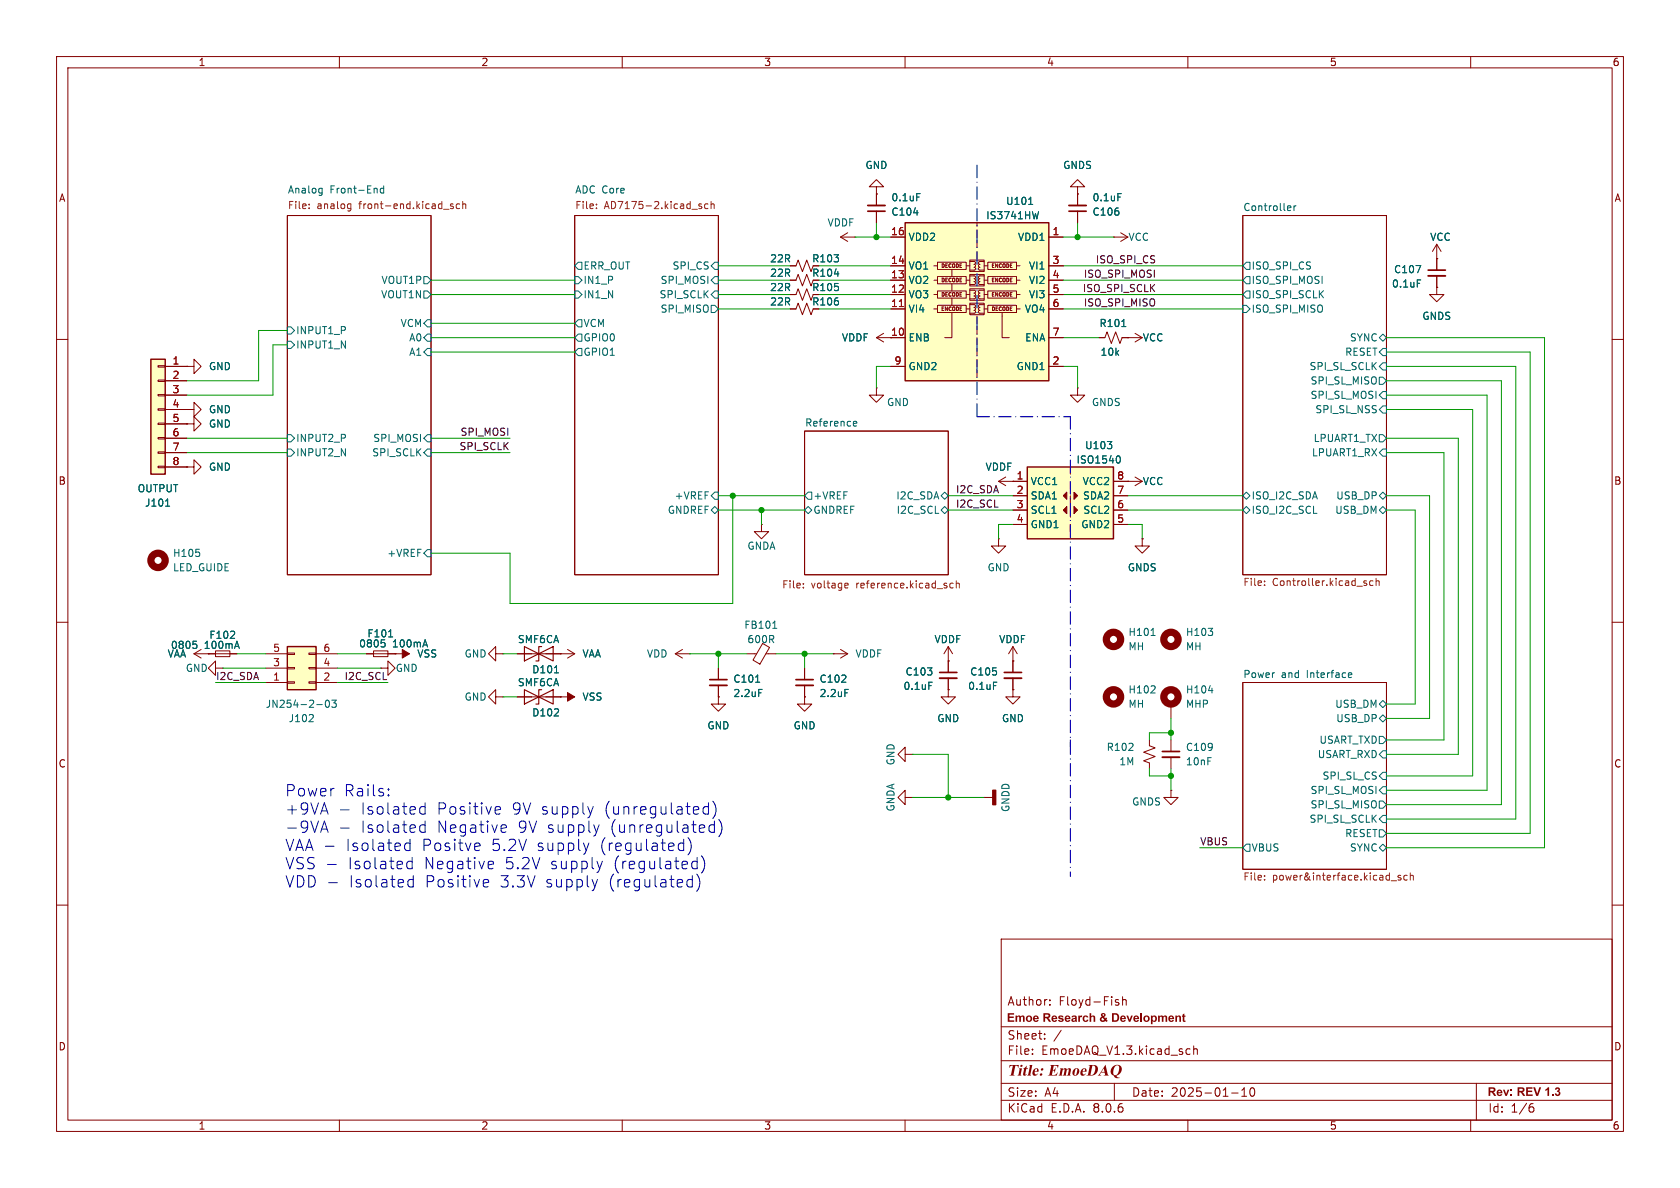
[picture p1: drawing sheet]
<svg xmlns="http://www.w3.org/2000/svg" width="297mm" height="210mm" viewBox="0 0 297 210" stroke-linecap="round" stroke-linejoin="round" font-family="sans-serif">
<g fill="none" stroke="#840000" stroke-width=".18">
<path d="M10 10h277v190h-277zM12 12h273v186h-273zM60 10v2M110 10v2M160 10v2M210 10v2M260 10v2M50.8 38.1h25.4v63.5h-25.4zM101.6 38.1h25.4v63.5h-25.4zM154.9 33h-1.2l1.2-1.2 1.3 1.2h-1.3v1.3M154.9 34.3h.1M190.5 34.3v2"/>
<path d="M190.5 37.3v2.1M219.7 38.1h25.4v63.5h-25.4zM10 60h2M285 60h2M142.2 76.2h25.4v25.4h-25.4zM10 110h2M285 110h2M219.7 120.7h25.4v33h-25.4zM10 160h2M285 160h2M177 166h108v32h-108zM185.6 177.6v.1"/>
<path d="M185.6 176.8v.1M197.4 177.2l.3 .1 .1 .2-.2 .2h-.3M197.4 176.7l.3 .1M198.5 176.8l.2-.1 .3 .1 .1 .9M198.5 176.2v1.5M60 198v2M110 198v2M160 198v2M177 194.5h108M177 191.5h108M177 187.5h108M177 181.5h108"/>
<path d="M182.5 186.3v.1M182.5 185.5v.1M184.7 183.6v.1M184.7 182.8v.1M187.6 182.1l-1.3 2M197 191.5v3M210 185.4l.4 .1M210 198v2M210.4 186.3l-.4 .1M211 185.5l.2-.1 .4 .1 .1 .9M211 184.9v1.5M217.7 193.2h1.2"/>
<path d="M219.5 193.8h.9M219.5 192.7l.5-.4v1.5M221.2 192.4l.1-.1a.81 .81 0 0 1 .6 .6 .81 .81 0 0 1-.3 .8l-.1 .1a.81 .81 0 0 1-.6-.6 .81 .81 0 0 1 .3-.8zM260 198v2M261 191.5v6.5M270.6 195.7h.3l.3 .3-.1 .5-.5 .1M271 195.1l-.4 .1"/>
</g>
<g fill="none" stroke="#006464" stroke-width=".18">
<path d="M56.6 33.3h.3M56.9 33.3v1l-.2 .2M56.9 34.1h-.3M67.8 33.3h-.3l-.3 .2 .1 .6h.5M67.8 32.9v1.2M197.6 34.2h.6M227.8 36.4h.4v.3l-.6 .1M228.2 37.2h-.4M228.8 36.4v.8M229.1 36.4l-.3 .2M50.8 57.8h.6l.7 .6-.7 .7h-.6zM74.9 48.9h.7l.6 .6-.6 .7h-.7z"/>
<path d="M74.9 51.4h.7l.6 .7-.6 .6h-.7zM75.6 59.1h.6v1.2h-.6l-.7-.6zM75.6 56.5h.6v1.3h-.6l-.7-.6zM101.6 48.9h.6l.7 .6-.7 .7h-.6zM101.6 51.4h.6l.7 .7-.7 .6h-.6zM101.6 59.7l.6-.6h.7v1.2h-.7zM101.6 47l.6-.6h.7v1.2h-.7zM102.2 56.5h.7v1.3h-.7l-.6-.6zM125.7 54h.7l.6 .6-.6 .6h-.7zM126.4 51.4h.6v1.3h-.6l-.7-.6zM126.4 46.4h.6v1.2h-.6l-.7-.6zM126.4 48.9h.6v1.3h-.6l-.7-.7z"/>
<path d="M219.7 54h.6l.7 .6-.7 .6h-.6zM220.3 46.4h.7v1.2h-.7l-.6-.6zM220.3 48.9h.7v1.3h-.7l-.6-.7zM220.3 51.4h.7v1.3h-.7l-.6-.6zM243.8 59.7l.7-.6 .6 .6-.6 .6zM50.8 60.3h.6l.7 .7-.7 .6h-.6zM50.8 76.8h.6l.7 .7-.7 .6h-.6zM50.8 79.4h.6l.7 .6-.7 .6h-.6zM75.6 61.6h.6v1.3h-.6l-.7-.7zM75.6 79.4h.6v1.2h-.6l-.7-.6zM75.6 76.8h.6v1.3h-.6l-.7-.6zM102.2 61.6h.7v1.3h-.7l-.6-.7z"/>
<path d="M150.9 75.3h.5M150.9 74.5h.4l.2 .3-.6 .1M243.8 76.8h.7l.6 .7-.6 .6h-.7zM243.8 66.7h.7l.6 .6-.6 .6h-.7zM244.5 79.4h.6v1.2h-.6l-.7-.6zM244.5 71.8h.6v1.2h-.6l-.7-.6zM244.5 69.2h.6v1.3h-.6l-.7-.6zM244.5 64.1h.6v1.3h-.6l-.7-.6zM244.5 61.6h.6v1.3h-.6l-.7-.7zM75.6 97.2h.6v1.2h-.6l-.7-.6zM125.7 90.2l.7-.7 .6 .7-.6 .6zM126.4 87h.6v1.3h-.6l-.7-.7z"/>
<path d="M142.2 90.2l.7-.7 .6 .7-.6 .6zM142.9 87h.6v1.3h-.6l-.7-.7zM166.4 90.2l.6-.7 .6 .7-.6 .6zM166.4 87.6l.6-.6 .6 .6-.6 .7zM219.7 90.2l.6-.7 .7 .7-.7 .6zM219.7 87.6l.6-.6 .7 .6-.7 .7zM243.8 90.2l.7-.7 .6 .7-.6 .6zM243.8 87.6l.7-.6 .6 .6-.6 .7zM238.4 119.7h.5M238.4 119l.4-.1 .2 .3-.6 .2M243.8 130.2h.7l.6 .6-.6 .6h-.7zM243.8 124.5l.7-.7 .6 .7-.6 .6z"/>
<path d="M243.8 127l.7-.6 .6 .6-.6 .6zM244.5 136.5h.6v1.3h-.6l-.7-.6zM244.5 139.1h.6v1.2h-.6l-.7-.6zM244.5 132.7h.6v1.3h-.6l-.7-.6zM220.3 149.2h.7v1.3h-.7l-.6-.6zM243.8 141.6h.7l.6 .6-.6 .7h-.7zM243.8 146.7h.7l.6 .6-.6 .7h-.7zM244.5 144.1h.6v1.3h-.6l-.7-.6zM244.5 149.2l.6 .7-.6 .6-.7-.6z"/>
</g>
<g fill="none" stroke="#725600" stroke-width=".18">
<path d="M54.6 36.8v.1M54.6 36.1v.1M61.7 36l.3 .1M62 36.8l-.3 .1M62 36v1.1l-.2 .2M80.1 36.1l-.3-.1-.2 .2 .1 .2 .4 .1v.3h-.5M81.3 36.1l-.4-.1-.2 .3 .1 .5h.5M81.8 36.2l.2-.2 .3 .1v.8M81.8 35.6v1.3M105.4 36.1v.1M105.4 36.8v.1M123.6 36.4l.4 .1 .1 .2-.2 .2-.4-.1"/>
<path d="M123.6 36.1h.4M125.2 36.1l-.4-.1-.2 .3 .1 .5h.5M125.7 36.2l.2-.2 .3 .1 .1 .8M125.7 35.6v1.3M142 103.8v.1M142 103.2v.1M149.5 103.1l.4 .1v.2l-.6 .1M149.9 103.9h-.4M168.5 103.2l-.3-.1-.3 .2 .1 .6h.5M169.1 103.2l.1-.1 .3 .1 .1 .7M169.1 102.7v1.2M223.6 102.7v.1"/>
<path d="M223.6 103.4v.1M241.3 103.1h.3v.2l-.1 .2h-.3M241.3 102.7h.3M242.7 102.7h-.3l-.3 .2 .1 .5h.5M243.3 102.8l.2-.1h.3v.8M243.3 102.2v1.3M223.6 155.5v.1M223.6 154.8v.1M245.9 155.7h1M247.6 154.8l-.3-.1-.2 .2 .1 .2 .4 .1v.3h-.5M248.8 154.8l-.4-.1-.2 .3 .1 .5h.5M249.3 154.9l.2-.2 .3 .1 .1 .8"/>
<path d="M249.3 154.3v1.3"/>
</g>
<path d="M189 36.3h3" fill="none" stroke="#840000" stroke-width=".33"/>
<path d="M189 37.3h3" fill="none" stroke="#840000" stroke-width=".3"/>
<path d="M160 39.4h25.4v27.9h-25.4z" fill="#ffffc2"/>
<g fill="none" stroke="#840000" stroke-width=".18">
<path d="M154.9 34.3v2M154.9 37.3v2.1M172.7 39.4v.6M190.5 33h-1.3l1.3-1.2 1.3 1.2h-1.3v1.3M190.5 34.3h.1M157.5 54.6h2.5M157.5 52.1h2.5M157.5 49.5h2.5M157.5 47h2.5M157.5 41.9h2.5M157.5 59.7h2.5M165.1 54.6h.6"/>
<path d="M165.1 52.1h.6M165.1 49.5h.6M165.1 47h.6M165.7 54h5.1v1.2h-5.1zM165.7 51.4h5.1v1.3h-5.1zM165.7 48.9h5.1v1.3h-5.1zM165.7 46.4h5.1v1.2h-5.1zM168.3 55.2v4.5h-1.3M168.3 47.6v1.3M168.3 50.2v1.2M168.3 52.7v1.3M170.8 54.6h.6"/>
<path d="M170.8 52.1h.6M170.8 49.5h.6M170.8 47h.6M171.4 53.6h2.6v2h-2.6zM171.4 51.1h2.6v2h-2.6zM171.4 48.5h2.6v2h-2.6zM171.4 46h2.6v2h-2.6zM171.4 53.8l1 .1v.3l-.2 .2h.2l.1 .3-.3 .2 .3 .2-.2 .3h-.9M171.4 51.3l1 .1v.3l-.2 .1 .2 .1 .1 .2-.3 .2 .3 .3-.2 .2h-.9M171.4 48.8l1 .1v.2l-.2 .2 .2 .1 .1 .2-.3 .2 .3 .2-.2 .3h-.9M171.4 46.2h.9l.1 .2v.2l-.2 .1 .2 .1 .1 .3-.3 .1 .2 .1 .1 .2-.3 .3M171.4 47.8h.8"/>
<path d="M172.7 40.6v1.3M172.7 42.5v1.3M172.7 44.5v1.2M172.7 55.9v1.3M172.7 57.8v1.3M172.7 59.7v1.3M173.2 49.8l-.2 .2 .1 .2 .9 .1M174 53.8l-.8 .1-.2 .2 .2 .3-.2 .2 .2 .3-.2 .1v.3l1 .1M174 51.3h-.8l-.2 .3 .2 .2-.2 .2 .2 .3-.2 .2v.2l1 .1M174 48.8h-.8l-.2 .1v.2l.2 .2-.2 .1v.2l.2 .2M174 46.2h-.8l-.2 .3 .2 .2-.2 .2 .2 .3-.2 .2v.3l1 .1M174 54.6h.6"/>
<path d="M174 52.1h.6M174 49.5h.6M174 47h.6M174.6 54h5.1v1.2h-5.1zM174.6 51.4h5.1v1.3h-5.1zM174.6 48.9h5.1v1.3h-5.1zM174.6 46.4h5.1v1.2h-5.1zM177.2 55.2v4.5h1.2M179.7 54.6h.6M179.7 52.1h.6M179.7 49.5h.6M179.7 47h.6"/>
<path d="M185.4 54.6h2.6M185.4 52.1h2.6M185.4 49.5h2.6M185.4 47h2.6M185.4 41.9h2.6M185.4 59.7h2.6M254 45.7v2.1M254 48.8v2M154.9 68.6v1.3h-1.2l1.2 1.2 1.3-1.2h-1.3M154.9 68.6h.1M157.5 64.8h2.5M172.7 61.6v1.3"/>
<path d="M172.7 63.5v1.3M172.7 65.4v1.3M185.4 64.8h2.6M176.5 95.3v1.2h-1.2l1.2 1.3 1.3-1.3h-1.3M176.5 95.3h.1M176.5 85.1l1.3 .8M176.5 85.1h2.6M177.8 84.3l-1.3 .8M179.1 85.1h.1M91.4 115.6h7.7M167.6 116.8h.1M167.6 114.3l-.7 1.3"/>
<path d="M167.6 114.3v4.6M167.6 119.9v2M167.6 114.3l.8 1.3M179.1 116.8h.1M179.1 114.3v4.6M179.1 119.9v2M179.1 114.3l-.8 1.3M179.1 114.3l.7 1.3M87.6 123.2v-1.3l-1.2 1.3 1.2 1.3v-1.3h1.3M88.9 123.2h.1M99.1 123.2h.1M99.1 123.2h2.5"/>
<path d="M179.1 121.9v1.3h-1.3l1.3 1.3 1.2-1.3h-1.2M179.1 121.9h.1"/>
</g>
<path d="M160 39.4h25.4v27.9h-25.4z" fill="none" stroke="#840000" stroke-width=".25"/>
<path d="M159 54.2h.7" fill="none" stroke="#a90000" stroke-width=".18"/>
<path d="M161.5 37.6h.8M162.1 34.2h.6M181.9 36.1h.7M183.6 37.4l-.3 1.3M250.3 46.9h.9l-.6 1.3M250.6 49.5h.6M98 118.9h.7M164.2 120.6h.6M175.6 120.6h.6" fill="none" stroke="#006464" stroke-width=".18"/>
<path d="M92.7 114.3l2.5 1.3-2.5 1.2zM95.2 115.6l2.6-1.3v2.5zM95.8 114.3h-.6v2.5h-.5" fill="none" stroke="#840000" stroke-width=".2"/>
<path d="M153.4 36.3h3.1M252.5 48.8h3M166.1 119.9h3.1M177.5 119.9h3.1" fill="none" stroke="#840000" stroke-width=".33"/>
<path d="M153.4 37.3h3.1M252.5 47.8h3M166.1 118.9h3.1M177.5 118.9h3.1" fill="none" stroke="#840000" stroke-width=".3"/>
<path d="M100.3 122.4l1.3 .8-1.3 .8z" fill="#840000" stroke="#840000" stroke-width=".18"/>
<path d="M181.6 82.6h15.2v12.7h-15.2z" fill="#ffffc2"/>
<path d="M181.6 82.6h15.2v12.7h-15.2z" fill="none" stroke="#840000" stroke-width=".25"/>
<g fill="none" stroke="#840000" stroke-width=".18">
<path d="M139.7 54.6h1l.4-1 .8 2 .7-2 .8 2 .4-1M139.7 47h1l.4-1 .8 2 .7-2 .8 2 .4-1M139.7 52.1h1l.4-1 .8 2 .7-2 .8 2 .4-1M139.7 49.5h1l.4-1 .8 2 .7-2 .8 2 .4-1M148.6 41.9l1.3 .8M148.6 41.9h2.5M149.9 41.1l-1.3 .8M151.1 41.9h.1M154.9 59.7h2.6M154.9 59.7l1.3 .8M156.2 58.9l-1.3 .8M194.3 59.7h1l.4-1 .8 2 .7-2 .8 2 .4-1h3.5"/>
<path d="M196.8 41.9h.1M196.8 41.9h2.6M198.1 41.1l1.3 .8M199.4 59.7h.1M199.4 41.9l-1.3 .8M200.7 58.9l1.2 .8M201.9 59.7l-1.2 .8M254 45.7h.1M254 50.8v1.3h-1.3l1.3 1.2 1.3-1.2h-1.3M254 50.8h.1M254 43.2l-.8 1.3M254 43.2v2.5"/>
<path d="M254 43.2l.8 1.3M33 72.4h1.3v-1.3l1.3 1.3-1.3 1.3v-1.3M33 72.4h.1M33 64.8h1.3v-1.3l1.3 1.3-1.3 1.2v-1.2M33 64.8h.1M33 74.9h1.3v-1.2l1.3 1.2-1.3 1.3v-1.3M33 74.9h.1M190.5 68.6v1.3h-1.3l1.3 1.2 1.3-1.2h-1.3M190.5 68.6h.1M33 82.6h1.3v-1.3l1.3 1.3-1.3 1.2v-1.2M33 82.6h.1M134.6 92.7v1.3h1.3l-1.3 1.3-1.3-1.3h1.3"/>
<path d="M134.6 92.7h.1M179.1 85.1h2.5M179.1 87.6h2.5M179.1 90.2h2.5M179.1 92.7h2.5M189.2 92.7v1.3zM189.2 82.6v1.2M189.2 85.1v1.3M189.2 87.6v1.3M189.2 90.2v1.2M196.8 85.1h5.1M196.8 87.6h2.6"/>
<path d="M196.8 90.2h2.6M196.8 92.7h2.6M199.4 85.1h.1M200.7 84.3l1.2 .8M201.9 95.3v1.2h-1.2l1.2 1.3 1.3-1.3h-1.3M201.9 95.3h.1M201.9 85.1l-1.2 .8M99.1 115.6h.1M99.1 115.6h2.5M100.3 114.8l1.3 .8M101.6 115.6l-1.3 .7M119.4 115.6h2.5"/>
<path d="M119.4 115.6l1.2 .7M120.6 114.8l-1.2 .8M121.9 115.6h.1M127 118.1v2M132.1 115.6h1.6M134.8 113.7l1.2 .8-1.7 2.9-1.2-.7zM135.4 115.6h1.8M142.2 118.1v2M147.3 115.6h.1M147.3 115.6h2.6M148.6 114.8l1.3 .8M149.9 115.6l-1.3 .7"/>
<path d="M127 123.2v1.3h1.3l-1.3 1.2-1.3-1.2h1.3M127 123.2h.1M127 121.2v2M142.2 123.2v1.3h1.3l-1.3 1.2-1.2-1.2h1.2M142.2 123.2h.1M142.2 121.2v2M160 133.4v-1.3l-1.3 1.3 1.3 1.2v-1.2h1.3M161.3 133.4h.1M167.6 121.9v1.3h-1.2l1.2 1.3 1.3-1.3h-1.3M167.6 121.9h.1M203.2 130.8v1l1 .4-2 .8 2 .7-2 .8 1 .4v1M207 139.7v1.3h-1.3l1.3 1.2 1.3-1.2h-1.3"/>
<path d="M207 139.7h.1M207 124.5v2.5M207 130.8v2M207 133.9v2M160 141v-1.3l-1.3 1.3 1.3 1.2v-1.2h1.3M161.3 141h.1M174 141h.1M174 141h1.5"/>
</g>
<g fill="#840000" stroke="#840000" stroke-width=".18">
<path d="M188 87.6l.6-.6v1.3z"/>
<path d="M189.9 89.5l.6 .7-.6 .6z"/>
<path d="M189.9 87l.6 .6-.6 .7z"/>
<path d="M188 90.2l.6-.7v1.3z"/>
</g>
<g fill="none" stroke="#006464" stroke-width=".18">
<path d="M147.5 48.4h.8M198.3 57.7h.7M195.8 78h.7l-.4 .5M196.5 78.7v.5M197.6 80.6a.68 .68 0 0 1 .5 .6 .68 .68 0 0 1-.5 .7M136.6 111.1h.7M136.8 110l.2-.2v1.3M203.5 112.3h.7M213.6 111.1h.8l-.4 .5M214.3 111.7v.5M133.6 120.6h.7M134.1 121.9h.6"/>
<path d="M149.4 121.9h.6M203.4 122.5h.8M204.2 121.4v.4M213.7 122.1h.7"/>
</g>
<path d="M125.5 121.2h3M140.7 121.2h3.1M205.5 133.9h3" fill="none" stroke="#840000" stroke-width=".33"/>
<path d="M125.5 120.1h3M140.7 120.1h3.1M205.5 132.8h3" fill="none" stroke="#840000" stroke-width=".3"/>
<path d="M175.5 139.7h.5v2.5h-.5z" fill="#840000" stroke="#840000" stroke-width=".25"/>
<g fill="none" stroke="#840000" stroke-width="1.3">
<circle cx="196.8" cy="113" r="1.27"/>
<circle cx="207" cy="113" r="1.27"/>
<circle cx="196.8" cy="123.2" r="1.27"/>
<circle cx="207" cy="123.2" r="1.27"/>
</g>
<path d="M26.7 63.5h2.5v20.3h-2.5z" fill="#ffffc2"/>
<g fill="none" stroke="#840000" stroke-width=".18">
<path d="M27.9 79.9h1.3v.2h-1.3zM27.9 77.3h1.3v.3h-1.3zM27.9 74.8h1.3v.3h-1.3zM27.9 72.3h1.3v.2h-1.3zM27.9 69.7h1.3v.3h-1.3zM27.9 67.2h1.3v.2h-1.3zM27.9 64.6h1.3v.3h-1.3zM29.2 64.8h3.8M29.2 67.3h3.8M29.2 69.9h3.8M29.2 72.4h3.8M29.2 74.9h3.8"/>
<path d="M29.2 77.5h3.8M27.9 82.4h1.3v.3h-1.3zM29.2 80h3.8M29.2 82.6h3.8M34.3 115.6l1.3 .7M34.3 115.6h7.6M35.6 114.8l-1.3 .8M36.8 115.6h.1M38.1 115.1h2.5v1h-2.5zM38.1 118.1v-1.3l-1.3 1.3 1.3 1.3v-1.3h1.3M39.4 118.1h.1M64.8 115.6h5"/>
<path d="M66 115.1h2.6v1h-2.6zM67.3 118.1h1.3v-1.3l1.2 1.3-1.2 1.3v-1.3M67.3 118.1h.1"/>
</g>
<path d="M26.7 63.5h2.5v20.3h-2.5z" fill="none" stroke="#840000" stroke-width=".25"/>
<path d="M29.3 89.5h.7M35.2 97.7v.5M34.1 113.4h.6M34.6 113.8l.2 .3v.3l-.2 .2M40.7 112.8h.8M41.4 111.7v.4M67.8 113.6l.3 .2v.3l-.3 .3M68.7 112.6h.7" fill="none" stroke="#006464" stroke-width=".18"/>
<circle cx="27.9" cy="99.1" r="1.27" fill="none" stroke="#840000" stroke-width="1.3"/>
<path d="M50.8 114.3h5.1v7.6h-5.1z" fill="#ffffc2"/>
<g fill="none" stroke="#840000" stroke-width=".18">
<path d="M154.9 34.3h.1M154.9 34.3v2M154.9 37.3v2.1M190.5 34.3h.1M190.5 34.3v2M190.5 37.3v2.1M139.7 54.6h1M139.7 52.1h1M139.7 49.5h1M139.7 47h1M157.5 41.9h2.5M157.5 59.7h2.5"/>
<path d="M157.5 54.6h2.5M157.5 52.1h2.5M157.5 49.5h2.5M157.5 47h2.5M185.4 41.9h2.6M185.4 59.7h2.6M185.4 54.6h2.6M185.4 52.1h2.6M185.4 49.5h2.6M185.4 47h2.6M194.3 59.7h1M198.4 59.7h1"/>
<path d="M199.4 59.7h.1M254 45.7h.1M254 50.8h.1M254 45.7v2.1M254 48.8v2M29.2 64.8h3.8M29.2 67.3h3.8M29.2 69.9h3.8M29.2 72.4h3.8M29.2 74.9h3.8M29.2 77.5h3.8M33 72.4h.1"/>
<path d="M33 64.8h.1M33 74.9h.1M157.5 64.8h2.5M185.4 64.8h2.6M29.2 80h3.8M29.2 82.6h3.8M33 82.6h.1M179.1 85.1h.1M179.1 85.1h2.5M179.1 87.6h2.5M179.1 90.2h2.5M179.1 92.7h2.5"/>
<path d="M196.8 85.1h2.6M196.8 87.6h2.6M196.8 90.2h2.6M196.8 92.7h2.6M199.4 85.1h.1M201.9 95.3h.1M36.8 115.6h.1M36.8 115.6h1.3M40.6 115.6h1.3M47 118.1h3.8M47 115.6h3.8M50.8 115.4h1.3v.3h-1.3z"/>
<path d="M50.8 118h1.3v.2h-1.3zM54.6 115.4h1.3v.3h-1.3zM54.6 118h1.3v.2h-1.3zM55.9 118.1h3.8M55.9 115.6h3.8M64.8 115.6h1.2M68.6 115.6h3.8M69.8 115.6h.1M87.6 115.6v-1.3l-1.2 1.3 1.2 1.2v-1.2h1.3M88.9 115.6h.1M91.4 115.6h2.6M96.5 115.6h2.6"/>
<path d="M99.1 115.6h.1M127 118.1v2M142.2 118.1v2M167.6 116.8h.1M167.6 116.8v2.1M167.6 119.9v2M179.1 116.8h.1M179.1 116.8v2.1M179.1 119.9v2M47 120.7h3.8M50.8 120.5h1.3v.3h-1.3zM54.6 120.5h1.3v.3h-1.3z"/>
<path d="M55.9 120.7h3.8M91.4 123.2h7.7M99.1 123.2h.1M127 123.2h.1M127 121.2v2M142.2 123.2h.1M142.2 121.2v2M167.6 121.9h.1M179.1 121.9h.1"/>
</g>
<path d="M50.8 114.3h5.1v7.6h-5.1z" fill="none" stroke="#840000" stroke-width=".25"/>
<g fill="none" stroke="#006464" stroke-width=".18">
<path d="M161.5 37.6h.8M162.1 34.2h.6M181.9 36.1h.7M183.6 37.4l-.3 1.3M197.6 34.2h.6M147.5 48.4h.8M198.3 57.7h.7M250.3 46.9h.9l-.6 1.3M250.6 49.5h.6M195.8 78h.7l-.4 .5M196.5 78.7v.5M29.3 89.5h.7"/>
<path d="M197.6 80.6a.68 .68 0 0 1 .5 .6 .68 .68 0 0 1-.5 .7M34.1 113.4h.6M34.6 113.8l.2 .3v.3l-.2 .2M40.7 112.8h.8M41.4 111.7v.4M67.8 113.6l.3 .2v.3l-.3 .3M68.7 112.6h.7M98 118.9h.7M55.3 126.4l.1 .2-.1 .3-.7 .7h.8M56 124.6h1M57.6 123.9l.2-.1a.68 .68 0 0 1 .5 .6 .68 .68 0 0 1-.5 .6l-.2-.1-.1-.3zM58.7 123.8h.7l-.4 .5 .4 .1v.5l-.2 .1-.5-.1"/>
<path d="M133.6 120.6h.7M134.1 121.9h.6M149.4 121.9h.6M164.2 120.6h.6M175.6 120.6h.6"/>
</g>
<path d="M71.1 114.8l1.3 .8-1.3 .7z" fill="#840000" stroke="#840000" stroke-width=".18"/>
<path d="M92.7 121.9l2.5 1.3-2.5 1.3zM95.2 123.2l2.6-1.3v2.6zM95.8 121.9h-.6v2.6h-.5" fill="none" stroke="#840000" stroke-width=".2"/>
<g fill="none" stroke="#0000c2" stroke-width=".18">
<path d="M68.7 139.5v.2M68.7 139.5l.1 .1-.1 .1M68.7 139.5l-.1 .1 .1 .1M56.9 146.6h.9M57.3 145.1l.7 2M57.5 149.6h1.6M57.9 152.8h1.5M58.1 156h1.5M60.2 143.2h1.5M60.2 146.4h1.5M68.7 140.5l.1 .1-.1 .1M68.7 140.5l-.1 .1 .1 .1"/>
<path d="M68.7 140.5v.2M71.6 150.2l.3 .2 .6-.1M72 153.4l.3 .2 .6-.1M72.2 156.6l.3 .2 .6-.1M72.5 148.4v2M72.5 149.1l-.6-.1-.3 .2M72.9 151.6v2M72.9 152.3l-.6-.1-.3 .2M73.1 154.8v2M73.1 155.6l-.6-.1-.3 .2M74.3 143.7l.3 .2 .6-.1M74.3 146.9l.3 .2 .6-.1"/>
<path d="M75.2 141.9v2M75.2 145.1v2M75.2 142.7l-.6-.1-.3 .2M75.2 145.9l-.6-.1-.3 .2M84.6 149l.2 .1 .1 .4-1 .2M84.8 150.3l-.6 .1M86.1 155.5l.2 .1 .1 .3-1 .2M86.3 156.7l-.6 .1M86.6 152.2l.6 .1v.4l-.9 .2M87.2 153.5l-.6 .1M87.8 142.6l.6 .1 .1 .4-1 .2M88.4 143.8l-.6 .1"/>
<path d="M88.9 145.8l.5 .1 .1 .4-.9 .2M89.4 147l-.5 .1M104.1 149l-.5 1.4M104.9 142.6l-.5 1.3M105.6 155.5l-.4 1.3M105.9 145.8l-.5 1.3M106.5 152.2l-.5 1.4M120.7 149l.2 .1M120.9 150.3l-.6 .1M120.9 148.4v2M122.1 148.9a2.38 2.38 0 0 1-.4 2.1M122.2 155.5l.2 .1"/>
<path d="M122.4 156.7l-.6 .1M122.4 154.8v2M122.7 152.2l.5 .1M123.2 154.5a2.29 2.29 0 0 1 0 3.1M123.2 153.5l-.5 .1M123.2 151.6v2M124 151.3a2.29 2.29 0 0 1 0 3M125.2 142.7l-.5-.1-.4 .4v.5l.2 .3 .2 .1 .5-.1M125.2 141.9v2M126 141.6a2.29 2.29 0 0 1 0 3.1M126.3 145.9l-.6-.1-.4 .4v.6l.2 .2 .2 .1 .6-.1M126.3 145.1v2"/>
<path d="M127.1 144.9a2.29 2.29 0 0 1 0 3"/>
</g>
<path d="M172.7 29.2v44.5M172.7 73.7h16.5M189.2 73.7v81.2M189.2 132.1v-1.3" fill="none" stroke="#0000c2" stroke-width=".2" stroke-dasharray="2.2 .8 0 .8"/>
<g fill="none" stroke="#009600" stroke-width=".18">
<path d="M154.9 39.4v2.5M190.5 39.4v2.5M50.8 58.4h-5.1v8.9h-12.7M76.2 52.1h25.4M76.2 59.7h25.4M76.2 49.5h25.4M76.2 57.2h25.4M127 52.1h12.7M127 54.6h12.7M127 49.5h12.7M127 47h12.7M144.8 52.1h12.7"/>
<path d="M144.8 54.6h12.7M144.8 49.5h12.7M144.8 47h12.7M151.1 41.9h6.4M188 41.9h8.8M188 52.1h31.7M188 54.6h31.7M188 59.7h6.3M188 49.5h31.7M188 47h31.7M245.1 59.7h27.9v90.2h-27.9M33 77.5h17.8"/>
<path d="M50.8 61h-2.5v8.9h-15.3M76.2 77.5h14M76.2 62.2h25.4M157.5 64.8h-2.6v3.8M188 64.8h2.5v3.8M245.1 77.5h12.7v55.9h-12.7M245.1 62.2h25.4v85.1h-25.4M245.1 72.4h15.2v64.8h-15.2M245.1 69.9h17.8v69.8h-17.8M245.1 67.3h20.3v74.9h-20.3M245.1 64.8h22.9v80h-22.9M33 80h17.8"/>
<path d="M76.2 80h14M127 87.6h15.2M127 90.2h15.2M129.5 87.6v19.1h-39.3v-8.9h-14M134.6 90.2v2.5M167.6 87.6h11.5M167.6 90.2h11.5M179.1 92.7h-2.6v2.6M199.4 87.6h20.3M199.4 90.2h20.3M199.4 92.7h2.5v2.6M245.1 87.6h7.6v39.4h-7.6"/>
<path d="M245.1 90.2h5.1v34.3h-5.1M245.1 80h10.2v50.8h-10.2M39.4 118.1h7.6M41.9 115.6h5.1M59.7 115.6h5.1M59.7 118.1h7.6M88.9 115.6h2.5M121.9 115.6h10.2M127 115.6v2.5M137.2 115.6h10.1M142.2 115.6v2.5M38.1 120.7h8.9"/>
<path d="M59.7 120.7h8.9M88.9 123.2h2.5M161.3 133.4h6.3v7.6M203.2 135.9v1.3h3.8M207 129.5h-3.8v1.3M207 127v3.8M207 135.9v3.8M161.3 141h12.7M212.1 149.9h7.6"/>
</g>
<path d="M159 54.2h.7" fill="none" stroke="#a90000" stroke-width=".18"/>
<g fill="#009600" stroke="#009600" stroke-width=".18">
<circle cx="190.5" cy="41.9" r=".46"/>
<circle cx="154.9" cy="41.9" r=".46"/>
<circle cx="134.6" cy="90.2" r=".46"/>
<circle cx="129.5" cy="87.6" r=".46"/>
<circle cx="127" cy="115.6" r=".46"/>
<circle cx="142.2" cy="115.6" r=".46"/>
<circle cx="167.6" cy="141" r=".46"/>
<circle cx="207" cy="129.5" r=".46"/>
<circle cx="207" cy="137.2" r=".46"/>
</g>
<g font-size="2.8" fill="#0000c2">
<text x="50.3" y="141">Power</text>
<text x="60.7" y="141">Rails:</text>
<text x="50.3" y="144.2">+9VA</text>
<text x="50.3" y="147.5">-9VA</text>
<text x="63.7" y="144.2">Isolated</text>
<text x="63.7" y="147.5">Isolated</text>
<text x="77.2" y="144.2">Positive</text>
<text x="77.2" y="147.5">Negative</text>
<text x="90.5" y="144.2">9V supply</text>
<text x="91.6" y="147.5">9V supply</text>
<text x="106.9" y="144.2">(unregulated)</text>
<text x="108" y="147.5">(unregulated)</text>
<text x="50.3" y="150.7">VAA -</text>
<text x="50.3" y="153.9">VSS -</text>
<text x="61.1" y="150.7">Isolated</text>
<text x="61.5" y="153.9">Isolated</text>
<text x="74.6" y="150.7">Positve</text>
<text x="74.9" y="153.9">Negative</text>
<text x="86.9" y="150.7">5.2V</text>
<text x="89.3" y="153.9">5.2V</text>
<text x="95" y="150.7">supply</text>
<text x="97.3" y="153.9">supply</text>
<text x="106.2" y="150.7">(regulated)</text>
<text x="108.5" y="153.9">(regulated)</text>
<text x="50.3" y="157.1">VDD -</text>
<text x="61.6" y="157.1">Isolated</text>
<text x="75.1" y="157.1">Positive</text>
<text x="88.4" y="157.1">3.3V</text>
<text x="96.5" y="157.1">supply</text>
<text x="107.7" y="157.1">(regulated)</text>
</g>
<text font-size="2.8" fill="#840000" x="178" y="190.9">Title:EmoeDAQ</text>
<g font-size="2.1" fill="#840000">
<text x="178" y="178">Author:</text>
<text x="187.2" y="178">Floyd-Fish</text>
<text x="178" y="184">Sheet:</text>
<text x="178" y="181.2">Emoe Research &amp; Development</text>
<text x="178" y="186.7">File:</text>
<text x="184.1" y="186.7">EmoeDAQ_V1.3.kicad_sch</text>
<text x="178" y="196.9">KiCad</text>
<text x="178" y="194.1">Size:</text>
<text x="184.7" y="194.1">A4</text>
<text x="185.7" y="196.9">E.D.A.</text>
<text x="193.3" y="196.9">8.0.6</text>
<text x="200" y="194.1">Date:</text>
<text x="207" y="194.1">2025-01-10</text>
<text x="263" y="194.3">Rev: REV 1.3</text>
<text x="263" y="196.9">Id:</text>
<text x="267.1" y="196.9">1/6</text>
</g>
<g font-size="1.8" fill="#840000">
<text x="35" y="11.9">1</text>
<text x="85" y="11.9">2</text>
<text x="135" y="11.9">3</text>
<text x="185" y="11.9">4</text>
<text x="235" y="11.9">5</text>
<text x="285" y="11.9">6</text>
<text x="10.3" y="35.9">A</text>
<text x="285.3" y="35.9">A</text>
<text x="143.5" y="46.6">R103</text>
<text x="143.5" y="51.7">R105</text>
<text x="143.5" y="49.1">R104</text>
<text x="143.5" y="54.2">R106</text>
<text x="157.4" y="59.4">10</text>
<text x="10.3" y="85.9">B</text>
<text x="285.3" y="85.9">B</text>
<text x="10.3" y="135.9">C</text>
<text x="285.3" y="135.9">C</text>
<text x="10.3" y="185.9">D</text>
<text x="285.3" y="185.9">D</text>
<text x="35" y="199.9">1</text>
<text x="85" y="199.9">2</text>
<text x="135" y="199.9">3</text>
<text x="185" y="199.9">4</text>
<text x="235" y="199.9">5</text>
<text x="285" y="199.9">6</text>
</g>
<g font-size="1.8" fill="#006464">
<text x="50.8" y="34.3">Analog</text>
<text x="58.3" y="34.3">Front-End</text>
<text x="101.6" y="34.3">ADC Core</text>
<text x="152.9" y="30.1">GND</text>
<text x="157.5" y="35.8">0.1uF</text>
<text x="187.9" y="30.1">GNDS</text>
<text x="193" y="35.8">0.1uF</text>
<text x="146.2" y="40.2">VDDF</text>
<text x="157.5" y="38.3">C104</text>
<text x="174.3" y="39">IS3741HW</text>
<text x="177.8" y="36.4">U101</text>
<text x="193" y="38.3">C106</text>
<text x="219.7" y="37.4">Controller</text>
<text x="103.1" y="47.9">ERR_OUT</text>
<text x="118.8" y="47.9">SPI_CS</text>
<text x="136.1" y="46.6">22R</text>
<text x="160.5" y="47.9">VO1</text>
<text x="160.5" y="42.8">VDD2</text>
<text x="179.9" y="42.8">VDD1</text>
<text x="181.8" y="47.9">VI1</text>
<text x="199.4" y="42.8">VCC</text>
<text x="221.2" y="47.9">ISO_SPI_CS</text>
<text x="252.7" y="42.8">VCC</text>
<text x="67.3" y="52.9">VOUT1N</text>
<text x="67.3" y="50.4">VOUT1P</text>
<text x="103.1" y="50.4">IN1_P</text>
<text x="103.1" y="52.9">IN1_N</text>
<text x="116.5" y="52.9">SPI_SCLK</text>
<text x="116.7" y="50.4">SPI_MOSI</text>
<text x="136.1" y="51.7">22R</text>
<text x="136.1" y="49.1">22R</text>
<text x="160.5" y="52.9">VO3</text>
<text x="160.5" y="50.4">VO2</text>
<text x="181.8" y="50.4">VI2</text>
<text x="181.8" y="52.9">VI3</text>
<text x="221.2" y="50.4">ISO_SPI_MOSI</text>
<text x="221.2" y="52.9">ISO_SPI_SCLK</text>
<text x="246" y="51">0.1uF</text>
<text x="246.3" y="48.5">C107</text>
<text x="52.3" y="59.3">INPUT1_P</text>
<text x="70.7" y="58">VCM</text>
<text x="103.1" y="58">VCM</text>
<text x="116.7" y="55.5">SPI_MISO</text>
<text x="136.1" y="54.2">22R</text>
<text x="160.5" y="55.5">VI4</text>
<text x="181.1" y="55.5">VO4</text>
<text x="194.3" y="58">R101</text>
<text x="221.2" y="55.5">ISO_SPI_MISO</text>
<text x="251.4" y="56.7">GNDS</text>
<text x="36.8" y="65.6">GND</text>
<text x="52.3" y="61.8">INPUT1_N</text>
<text x="72.2" y="63.1">A1</text>
<text x="72.2" y="60.6">A0</text>
<text x="103.1" y="60.6">GPIO0</text>
<text x="103.1" y="63.1">GPIO1</text>
<text x="148.7" y="60.6">VDDF</text>
<text x="160.5" y="60.6">ENB</text>
<text x="160.5" y="65.6">GND2</text>
<text x="179.6" y="65.6">GND1</text>
<text x="181.1" y="60.6">ENA</text>
<text x="194.5" y="63.1">10k</text>
<text x="201.9" y="60.6">VCC</text>
<text x="231.4" y="65.6">SPI_SL_SCLK</text>
<text x="237.7" y="63.1">RESET</text>
<text x="238.5" y="60.6">SYNC</text>
<text x="156.7" y="72">GND</text>
<text x="192.9" y="72">GNDS</text>
<text x="231.6" y="70.7">SPI_SL_MOSI</text>
<text x="231.6" y="68.2">SPI_SL_MISO</text>
<text x="36.8" y="73.3">GND</text>
<text x="36.8" y="75.8">GND</text>
<text x="142.2" y="75.5">Reference</text>
<text x="232.4" y="73.3">SPI_SL_NSS</text>
<text x="36.8" y="83.4">GND</text>
<text x="52.3" y="78.3">INPUT2_P</text>
<text x="52.3" y="80.9">INPUT2_N</text>
<text x="65.7" y="80.9">SPI_SCLK</text>
<text x="65.9" y="78.3">SPI_MOSI</text>
<text x="174.1" y="83.4">VDDF</text>
<text x="190.2" y="82.1">ISO1540</text>
<text x="191.7" y="79.6">U103</text>
<text x="231.8" y="80.9">LPUART1_RX</text>
<text x="232.1" y="78.3">LPUART1_TX</text>
<text x="24.2" y="87.2">OUTPUT</text>
<text x="25.5" y="89.8">J101</text>
<text x="119.2" y="88.5">+VREF</text>
<text x="143.7" y="88.5">+VREF</text>
<text x="158.4" y="88.5">I2C_SDA</text>
<text x="182.1" y="86">VCC1</text>
<text x="182.1" y="88.5">SDA1</text>
<text x="191.3" y="86">VCC2</text>
<text x="191.4" y="88.5">SDA2</text>
<text x="201.9" y="86">VCC</text>
<text x="221.2" y="88.5">ISO_I2C_SDA</text>
<text x="236.1" y="88.5">USB_DP</text>
<text x="118" y="91">GNDREF</text>
<text x="143.7" y="91">GNDREF</text>
<text x="158.4" y="91">I2C_SCL</text>
<text x="182.1" y="91">SCL1</text>
<text x="182.1" y="93.6">GND1</text>
<text x="191.1" y="93.6">GND2</text>
<text x="191.4" y="91">SCL2</text>
<text x="221.2" y="91">ISO_I2C_SCL</text>
<text x="235.9" y="91">USB_DM</text>
<text x="30.5" y="98.7">H105</text>
<text x="30.5" y="101.2">LED_GUIDE</text>
<text x="68.4" y="98.7">+VREF</text>
<text x="132" y="97.4">GNDA</text>
<text x="174.5" y="101.2">GND</text>
<text x="199.3" y="101.2">GNDS</text>
<text x="36.9" y="113.1">F102</text>
<text x="64.8" y="112.9">F101</text>
<text x="91.4" y="113.9">SMF6CA</text>
<text x="131.5" y="111.4">FB101</text>
<text x="132" y="113.9">600R</text>
<text x="165.1" y="113.9">VDDF</text>
<text x="176.5" y="113.9">VDDF</text>
<text x="199.4" y="112.6">H101</text>
<text x="209.6" y="112.6">H103</text>
<text x="29.5" y="116.4">VAA</text>
<text x="30.1" y="114.9">0805</text>
<text x="32.7" y="119">GND</text>
<text x="36.1" y="114.9">100mA</text>
<text x="63.4" y="114.7">0805</text>
<text x="69.4" y="114.7">100mA</text>
<text x="69.9" y="119">GND</text>
<text x="73.7" y="116.4">VSS</text>
<text x="82" y="116.4">GND</text>
<text x="94" y="119.2">D101</text>
<text x="102.9" y="116.4">VAA</text>
<text x="114.3" y="116.4">VDD</text>
<text x="151.1" y="116.4">VDDF</text>
<text x="160" y="119.6">C103</text>
<text x="171.4" y="119.6">C105</text>
<text x="199.4" y="115.2">MH</text>
<text x="209.6" y="115.2">MH</text>
<text x="219.7" y="119.9">Power</text>
<text x="226.5" y="119.9">and</text>
<text x="231.1" y="119.9">Interface</text>
<text x="46.9" y="125.3">JN254-2-03</text>
<text x="82" y="124.1">GND</text>
<text x="91.4" y="121.5">SMF6CA</text>
<text x="102.9" y="124.1">VSS</text>
<text x="129.5" y="120.9">C101</text>
<text x="129.5" y="123.4">2.2uF</text>
<text x="144.8" y="120.9">C102</text>
<text x="144.8" y="123.4">2.2uF</text>
<text x="159.6" y="122.2">0.1uF</text>
<text x="171.1" y="122.2">0.1uF</text>
<text x="199.4" y="125.3">MH</text>
<text x="199.4" y="122.8">H102</text>
<text x="209.6" y="125.3">MHP</text>
<text x="209.6" y="122.8">H104</text>
<text x="235.9" y="125.3">USB_DM</text>
<text x="50.9" y="127.9">J102</text>
<text x="94" y="126.8">D102</text>
<text x="125" y="129.1">GND</text>
<text x="140.2" y="129.1">GND</text>
<text x="165.6" y="127.9">GND</text>
<text x="177" y="127.9">GND</text>
<text x="233.2" y="131.7">USART_TXD</text>
<text x="236.1" y="127.9">USB_DP</text>
<text x="158.3" y="135.4" transform="rotate(-90 158.3 135.4)">GND</text>
<text x="195.5" y="132.9">R102</text>
<text x="197.8" y="135.5">1M</text>
<text x="209.6" y="132.9">C109</text>
<text x="209.6" y="135.5">10nF</text>
<text x="232.9" y="134.2">USART_RXD</text>
<text x="158.3" y="143.6" transform="rotate(-90 158.3 143.6)">GNDA</text>
<text x="178.7" y="143.6" transform="rotate(-90 178.7 143.6)">GNDD</text>
<text x="200.1" y="142.6">GNDS</text>
<text x="231.6" y="140.6">SPI_SL_MOSI</text>
<text x="231.6" y="143.1">SPI_SL_MISO</text>
<text x="233.7" y="138">SPI_SL_CS</text>
<text x="231.4" y="145.6">SPI_SL_SCLK</text>
<text x="237.7" y="148.2">RESET</text>
<text x="221.2" y="150.7">VBUS</text>
<text x="238.5" y="150.7">SYNC</text>
</g>
<g font-size="1.8" fill="#725600">
<text x="50.8" y="37.3">File:</text>
<text x="56" y="37.3">analog</text>
<text x="63.6" y="37.3">front-end.kicad_sch</text>
<text x="101.6" y="37.3">File:</text>
<text x="106.8" y="37.3">AD7175-2.kicad_sch</text>
<text x="138.2" y="104.3">File:</text>
<text x="143.4" y="104.3">voltage</text>
<text x="151.5" y="104.3">reference.kicad_sch</text>
<text x="219.7" y="103.9">File:</text>
<text x="224.9" y="103.9">Controller.kicad_sch</text>
<text x="219.7" y="156">File:</text>
<text x="224.9" y="156">power&amp;interface.kicad_sch</text>
</g>
<g font-size="1.8" fill="#a90000">
<text x="157.4" y="41.7">16</text>
<text x="186" y="41.7">1</text>
<text x="157.4" y="46.7">14</text>
<text x="186" y="46.7">3</text>
<text x="157.4" y="51.8">12</text>
<text x="157.4" y="49.3">13</text>
<text x="186" y="49.3">4</text>
<text x="186" y="51.8">5</text>
<text x="157.4" y="54.4">11</text>
<text x="186" y="54.4">6</text>
<text x="186" y="59.4">7</text>
<text x="30.4" y="64.5">1</text>
<text x="158" y="64.5">9</text>
<text x="186" y="64.5">2</text>
<text x="30.4" y="67.1">2</text>
<text x="30.4" y="69.6">3</text>
<text x="30.4" y="72.1">4</text>
<text x="30.4" y="74.7">5</text>
<text x="30.4" y="77.2">6</text>
<text x="30.4" y="79.8">7</text>
<text x="30.4" y="82.3">8</text>
<text x="179.6" y="84.8">1</text>
<text x="179.6" y="87.4">2</text>
<text x="179.6" y="89.9">3</text>
<text x="197.4" y="89.9">6</text>
<text x="197.4" y="87.4">7</text>
<text x="197.4" y="84.8">8</text>
<text x="179.6" y="92.5">4</text>
<text x="197.4" y="92.5">5</text>
<text x="48.2" y="117.9">3</text>
<text x="48.2" y="115.3">5</text>
<text x="57.1" y="117.9">4</text>
<text x="57.1" y="115.3">6</text>
<text x="48.2" y="120.4">1</text>
<text x="57.1" y="120.4">2</text>
</g>
<g font-size="1.8" fill="#0f0f0f">
<text x="193.6" y="46.6">ISO_SPI_CS</text>
<text x="191.3" y="51.7">ISO_SPI_SCLK</text>
<text x="191.5" y="49.2">ISO_SPI_MOSI</text>
<text x="191.5" y="54.3">ISO_SPI_MISO</text>
<text x="81.3" y="77.1">SPI_MOSI</text>
<text x="81.1" y="79.7">SPI_SCLK</text>
<text x="168.9" y="89.8">I2C_SCL</text>
<text x="168.9" y="87.3">I2C_SDA</text>
<text x="38.1" y="120.3">I2C_SDA</text>
<text x="60.8" y="120.3">I2C_SCL</text>
<text x="212.1" y="149.5">VBUS</text>
</g>
<g font-size=".9" fill="#840000">
<text x="166.3" y="47.5">DECODE</text>
<text x="175.1" y="47.5">ENCODE</text>
<text x="166.3" y="52.6">DECODE</text>
<text x="166.3" y="50.1">DECODE</text>
<text x="175.1" y="52.6">ENCODE</text>
<text x="175.1" y="50.1">ENCODE</text>
<text x="166.2" y="55.2">ENCODE</text>
<text x="175.1" y="55.2">DECODE</text>
</g>
</svg>
